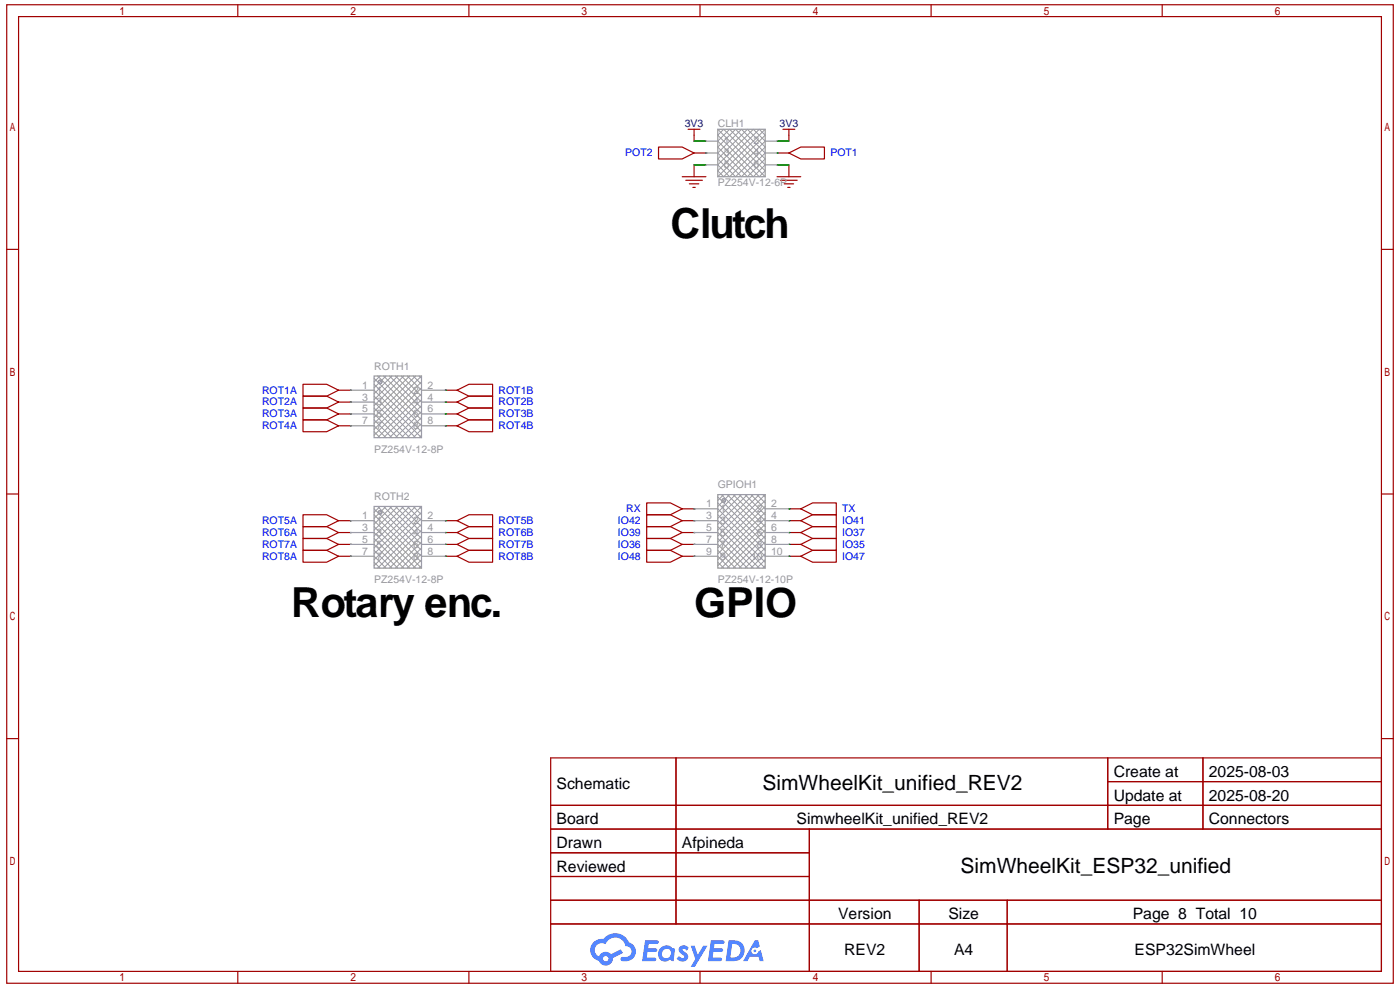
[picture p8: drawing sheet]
<svg xmlns="http://www.w3.org/2000/svg" width="297mm" height="210mm" viewBox="0 0 297 210" stroke-linecap="round" stroke-linejoin="round" font-family="sans-serif">
<g fill="none" stroke="#a10000" stroke-width=".25">
<path d="M1.4 1h294.4v207.5h-294.4zM3.9 3.5h289.3v202.5h-289.3zM50.5 1v2.5M99.5 1v2.5M148.6 1v2.5M197.6 1v2.5M246.7 1v2.5M1.4 52.9h2.5M293.2 52.9h2.6M1.4 104.8h2.5M293.2 104.8h2.6M1.4 156.7h2.5"/>
<path d="M293.2 156.7h2.6M116.9 160.7h176.3v45.3h-176.3zM116.9 170.8h176.3M116.9 175.8h176.3M143.5 160.7v35.3M171.8 175.8v30.2M235.1 160.7v15.1M235.1 165.8h58.1M255.4 160.7v15.1M116.9 180.9h54.9M116.9 190.9h176.3M116.9 185.9h54.9"/>
<path d="M116.9 196h176.3M195.1 190.9v15.1M213.8 190.9v15.1M50.5 206v2.5M99.5 206v2.5M148.6 206v2.5M197.6 206v2.5M246.7 206v2.5"/>
</g>
<g fill="#5487ff">
<path d="M144.4 200.8a1.29 1.29 0 0 1 1.8 .2l-.4 .7a.54 .54 0 0 0-.9-.3l.1 .2a1.27 1.27 0 0 1 .8 2 1.52 1.52 0 0 1-2.2-.3l.5-.6 .8 .5a.31 .31 0 0 0 .4-.3 .31 .31 0 0 0-.3-.3 1.11 1.11 0 0 1-.6-1.8z"/>
<path d="M146.6 200.6h.8l.7 1.9 1.2-1.9h.9l-2.7 4.5h-.9l1-1.7z"/>
<path d="M136.9 199.4h1.7a1.29 1.29 0 0 1 1.2 .2 .39 .39 0 0 1-.4 .6h-1.7l-.1 .9h1.6a.39 .39 0 0 1 .3 .5 .39 .39 0 0 1-.4 .3h-1.6l-.2 1.2h1.3a.45 .45 0 0 1 .5 .1 .45 .45 0 0 1 .2 .5l-.4 .2h-2.6z"/>
<path d="M150.9 199.4h1.6a1.31 1.31 0 0 1 1.3 .2 .39 .39 0 0 1-.4 .6h-1.7l-.2 .9h1.7a.39 .39 0 0 1 .3 .5 .39 .39 0 0 1-.4 .3h-1.7l-.1 1.2h1.3a.45 .45 0 0 1 .5 .1 .45 .45 0 0 1 .1 .5l-.3 .2h-2.6z"/>
<path d="M160.2 199.4h.7l.4 1.4-.6 .3a.75 .75 0 0 0-1.1 .3 .75 .75 0 0 0 .4 1 .75 .75 0 0 0 1-.6l.5-.3 .6 2.4h-.8l-.3-1h-1.8l-.5 1h-1z"/>
<path d="M154.7 199.4l-.7 4.5h1.5a2.25 2.25 0 0 0 2.6-2.3 2.25 2.25 0 0 0-2.7-2.2zM155.4 200.2a1.49 1.49 0 0 1 1.8 1.5 1.49 1.49 0 0 1-1.9 1.4h-.3z"/>
<path d="M140.1 201.2a1.57 1.57 0 0 0-.1 2.2 1.57 1.57 0 0 0 2.2 .1l.8 .4 .3-2.5-.2-.3h-.4a1.58 1.58 0 0 0-2.6 .1zM140.8 201.6a.97 .97 0 0 1 1.6 .4 .97 .97 0 0 1-1 1.2 .93 .93 0 0 1-.9-.6 .93 .93 0 0 1 .3-1z"/>
<path d="M126 199.8a2.34 2.34 0 0 0 1.1 4 1.53 1.53 0 0 0 1.8 1 1.53 1.53 0 0 0 1.2-1.6l2.1-1.1-.4-.8-2.1 1.1a1.56 1.56 0 0 0-2.6 .4 1.48 1.48 0 0 1-.7-2 1.48 1.48 0 0 1 2.2-.5 2.21 2.21 0 0 1 2.2-1.4 2.21 2.21 0 0 1 2 1.8 1.15 1.15 0 0 1 1.2 1 1.15 1.15 0 0 1-1 1.3h-.7a.46 .46 0 0 0-.6 .3 .46 .46 0 0 0 .4 .6 2.15 2.15 0 0 0 2.5-1 2.15 2.15 0 0 0-.3-2.6l-.8-.4a3.2 3.2 0 0 0-5.4-.8l-1.1 .1zM128 203.3a.6 .6 0 0 1 1.2 0 .6 .6 0 0 1-1.2 0z"/>
<circle cx="160.2" cy="201.7" r=".28"/>
</g>
<g fill="none" stroke="#a10000" stroke-width=".25">
<path d="M139.8 31.2h5l2.5 1.3-2.5 1.2h-5zM144.8 37.5h5M145.6 38.2h3.5M146.1 27.4h2.5M146.3 39h2M147.1 39.7h.5M147.3 32.5h2.5M147.3 27.4v2.5M147.3 35v2.5M164.9 32.5h2.6M164.9 37.5h5.1M165.7 38.2h3.5"/>
<path d="M166.2 27.4h2.5M166.5 39h2M167.2 39.7h.5M167.5 32.5l2.5-1.3h5v2.5h-5zM167.5 27.4v2.5M167.5 35v2.5M64.3 81.5h5l2.6 1.3-2.6 1.2h-5zM64.3 84h5l2.6 1.3-2.6 1.2h-5zM64.3 86.5h5l2.6 1.3-2.6 1.3h-5zM64.3 89.1h5l2.6 1.2-2.6 1.3h-5zM71.9 82.8h2.5M71.9 85.3h2.5"/>
<path d="M71.9 87.8h2.5M71.9 90.3h2.5M94.5 82.8h2.5M94.5 85.3h2.5M94.5 87.8h2.5M94.5 90.3h2.5M97 82.8l2.5-1.3h5.1v2.5h-5.1zM97 85.3l2.5-1.3h5.1v2.5h-5.1zM97 87.8l2.5-1.3h5.1v2.6h-5.1zM97 90.3l2.5-1.2h5.1v2.5h-5.1zM64.3 109.2h5l2.6 1.2-2.6 1.3h-5zM64.3 111.7h5l2.6 1.3-2.6 1.2h-5z"/>
<path d="M64.3 114.2h5l2.6 1.3-2.6 1.2h-5zM64.3 116.7h5l2.6 1.3-2.6 1.2h-5zM71.9 110.4h2.5M71.9 113h2.5M71.9 115.5h2.5M71.9 118h2.5M94.5 110.4h2.5M94.5 113h2.5M94.5 115.5h2.5M94.5 118h2.5M97 110.4l2.5-1.2h5.1v2.5h-5.1zM97 113l2.5-1.3h5.1v2.5h-5.1z"/>
<path d="M97 115.5l2.5-1.3h5.1v2.5h-5.1zM97 118l2.5-1.3h5.1v2.5h-5.1zM137.3 106.7h5l2.5 1.2-2.5 1.3h-5zM137.3 109.2h5l2.5 1.2-2.5 1.3h-5zM137.3 111.7h5l2.5 1.3-2.5 1.2h-5zM137.3 114.2h5l2.5 1.3-2.5 1.2h-5zM137.3 116.7h5l2.5 1.3-2.5 1.2h-5zM144.8 110.4h2.5M144.8 113h2.5M144.8 115.5h2.5M144.8 118h2.5M144.8 107.9h2.5"/>
<path d="M167.5 110.4h2.5M167.5 113h2.5M167.5 115.5h2.5M167.5 118h2.5M167.5 107.9h2.5M170 107.9l2.5-1.2h5v2.5h-5zM170 110.4l2.5-1.2h5v2.5h-5zM170 113l2.5-1.3h5v2.5h-5zM170 115.5l2.5-1.3h5v2.5h-5zM170 118l2.5-1.3h5v2.5h-5z"/>
</g>
<g fill="none" stroke="#008700" stroke-width=".25">
<path d="M147.3 29.9h2.5M147.3 35h2.5M149.8 32.5h.1M164.9 32.5h.1M164.9 29.9h2.6M164.9 35h2.6M74.4 82.8h.1M74.4 85.3h.1M74.4 87.8h.1M74.4 90.3h.1M94.5 82.8h.1M94.5 85.3h.1"/>
<path d="M94.5 87.8h.1M94.5 90.3h.1M74.4 110.4h.1M74.4 113h.1M74.4 115.5h.1M74.4 118h.1M94.5 110.4h.1M94.5 113h.1M94.5 115.5h.1M94.5 118h.1M147.3 107.9h.1M147.3 110.4h.1"/>
<path d="M147.3 113h.1M147.3 115.5h.1M147.3 118h.1M167.5 107.9h.1M167.5 110.4h.1M167.5 113h.1M167.5 115.5h.1M167.5 118h.1"/>
</g>
<g fill="none" stroke="#999" stroke-width=".21">
<path d="M152.4 28.7l1.2-1.3 8.8 8.8-1.2 1.3zM152.4 35l7.5-7.6 2.5 2.5-7.5 7.6zM152.4 27.4l10 10.1M154.9 27.4l7.5 7.6-2.5 2.5-7.5-7.6zM156.1 27.4l6.3 6.3-3.7 3.8-6.3-6.3zM157.4 27.4l5 5.1-5 5-5-5zM158.7 27.4l3.7 3.8-6.3 6.3-3.7-3.8zM161.2 27.4l1.2 1.3-8.8 8.8-1.2-1.3zM162.4 27.4l-10 10.1M80.2 79.7l9.3 9.4M80.7 79.7l-1.3 1.3M81.4 79.7l8.1 8.1"/>
<path d="M81.9 79.7l-2.5 2.6M82.7 79.7l6.8 6.8M83.2 79.7l-3.8 3.8M83.9 79.7l5.6 5.6M84.4 79.7l-5 5.1M85.2 79.7l4.3 4.3M85.7 79.7l-6.3 6.3M86.5 79.7l3 3.1M87 79.7l-7.6 7.6M87.7 79.7l1.8 1.8M88.2 79.7l-8.8 8.8M89 79.7l.5 .5"/>
<path d="M89.5 79.7l-10.1 10.1M79.4 91.6l1.3 1.2M79.4 90.3l2.5 2.5M79.4 89.1l3.8 3.7M79.4 87.8l5 5M79.4 86.5l6.3 6.3M79.4 85.3l7.6 7.5M79.4 84l8.8 8.8M79.4 82.8l10.1 10M79.4 81.5l10.1 10.1M79.4 80.2l10.1 10.1M80.8 80.7l.2 .1"/>
<path d="M81 81.2l-.2 .1M89.5 81l-10.1 10.1M89.5 82.3l-10.1 10M89.5 83.5l-9.3 9.3M89.5 84.8l-8.1 8M89.5 86l-6.8 6.8M89.5 87.3l-5.6 5.5M89.5 88.5l-4.3 4.3M89.5 89.8l-3 3M89.5 91.1l-1.8 1.7M89.5 92.3l-.5 .5M79.4 119.2l1.3 1.3"/>
<path d="M79.4 118l2.5 2.5M79.4 116.7l3.8 3.8M79.4 115.5l5 5M79.4 114.2l6.3 6.3M79.4 113l7.6 7.5M79.4 111.7l8.8 8.8M79.4 110.4l10.1 10.1M79.4 109.2l10.1 10M79.4 107.9l10.1 10.1M80.2 107.4l9.3 9.3M80.7 107.4l-1.3 1.3M80.8 108.3l.2 .2"/>
<path d="M81 108.8l-.2 .2M81.4 107.4l8.1 8.1M81.9 107.4l-2.5 2.5M82.7 107.4l6.8 6.8M83.2 107.4l-3.8 3.8M83.9 107.4l5.6 5.6M84.4 107.4l-5 5M85.2 107.4l4.3 4.3M85.7 107.4l-6.3 6.3M86.5 107.4l3 3M87 107.4l-7.6 7.6M87.7 107.4l1.8 1.8"/>
<path d="M88.2 107.4l-8.8 8.8M89 107.4l.5 .5M89.5 107.4l-10.1 10.1M89.5 108.7l-10.1 10M89.5 109.9l-10.1 10.1M89.5 111.2l-9.3 9.3M89.5 112.4l-8.1 8.1M89.5 113.7l-6.8 6.8M89.5 115l-5.6 5.5M89.5 116.2l-4.3 4.3M89.5 117.5l-3 3M89.5 118.7l-1.8 1.8"/>
<path d="M89.5 120l-.5 .5M152.4 119.2l1.2 1.3M152.4 118l2.5 2.5M152.4 116.7l3.7 3.8M152.4 115.5l5 5M152.4 114.2l6.3 6.3M152.4 113l7.5 7.5M152.4 111.7l8.8 8.8M152.4 110.4l10 10.1M152.4 109.2l10 10M152.4 107.9l10 10.1M152.4 106.7l10 10"/>
<path d="M152.4 105.4l10 10.1M153.1 104.9l9.3 9.3M153.6 104.9l-1.2 1.3M153.8 105.8l.2 .2M154 106.3l-.2 .2M154.4 104.9l8 8.1M154.9 104.9l-2.5 2.5M155.6 104.9l6.8 6.8M156.1 104.9l-3.7 3.8M156.9 104.9l5.5 5.5M157.4 104.9l-5 5M158.1 104.9l4.3 4.3"/>
<path d="M158.7 104.9l-6.3 6.3M159.4 104.9l3 3M159.9 104.9l-7.5 7.5M160.7 104.9l1.7 1.8M161.2 104.9l-8.8 8.8M161.9 104.9l.5 .5M162.4 104.9l-10 10.1M162.4 106.2l-10 10M162.4 107.4l-10 10.1M162.4 108.7l-10 10M162.4 109.9l-10 10.1M162.4 111.2l-9.3 9.3"/>
<path d="M162.4 112.4l-8 8.1M162.4 113.7l-6.8 6.8M162.4 115l-5.5 5.5M162.4 116.2l-4.3 4.3M162.4 117.5l-3 3M162.4 118.7l-1.7 1.8M162.4 120l-.5 .5"/>
</g>
<g fill="none" stroke="#999" stroke-width=".25">
<path d="M149.8 29.9h2.6M149.8 32.5h2.6M149.8 35h2.6M152.4 27.4h10v10.1h-10zM162.4 29.9h2.5M162.4 32.5h2.5M162.4 35h2.5M79.4 79.7h10.1v13.1h-10.1zM74.4 82.8h5M74.4 85.3h5M74.4 87.8h5M74.4 90.3h5"/>
<path d="M89.5 82.8h5M89.5 85.3h5M89.5 87.8h5M89.5 90.3h5M74.4 110.4h5M74.4 113h5M74.4 115.5h5M74.4 118h5M79.4 107.4h10.1v13.1h-10.1zM89.5 110.4h5M89.5 113h5M89.5 115.5h5"/>
<path d="M89.5 118h5M147.3 107.9h5.1M147.3 110.4h5.1M147.3 113h5.1M147.3 115.5h5.1M147.3 118h5.1M152.4 104.9h10v15.6h-10zM162.4 107.9h5.1M162.4 110.4h5.1M162.4 113h5.1M162.4 115.5h5.1M162.4 118h5.1"/>
<circle cx="80.7" cy="81" r=".38"/>
<circle cx="80.7" cy="108.7" r=".38"/>
<circle cx="153.6" cy="106.2" r=".38"/>
</g>
<g font-size="8.8">
<text x="142.3" y="50.5">Clutch</text>
<text x="61.8" y="131">Rotary enc.</text>
<text x="147.3" y="131">GPIO</text>
</g>
<g font-size="4.5">
<text x="161.8" y="167.6">SimWheelKit_unified_REV2</text>
<text x="203.9" y="185.2">SimWheelKit_ESP32_unified</text>
</g>
<g font-size="3.3">
<text x="118.2" y="167.3">Schematic</text>
<text x="236.4" y="164.8">Create at</text>
<text x="256.6" y="164.8">2025-08-03</text>
<text x="236.4" y="169.8">Update at</text>
<text x="256.6" y="169.8">2025-08-20</text>
<text x="118.2" y="174.8">Board</text>
<text x="118.2" y="179.8">Drawn</text>
<text x="144.8" y="179.8">Afpineda</text>
<text x="169.1" y="174.8">SimwheelKit_unified_REV2</text>
<text x="236.4" y="174.8">Page</text>
<text x="256.6" y="174.8">Connectors</text>
<text x="118.2" y="184.9">Reviewed</text>
<text x="177.9" y="194.9">Version</text>
<text x="201.3" y="194.9">Size</text>
<text x="240.5" y="194.9">Page 8 Total 10</text>
<text x="179.2" y="202.5">REV2</text>
<text x="202.5" y="202.5">A4</text>
<text x="240.8" y="202.5">ESP32SimWheel</text>
</g>
<g font-size="2.2" fill="#000080">
<text x="145.4" y="26.9">3V3</text>
<text x="165.5" y="26.9">3V3</text>
</g>
<g font-size="2.2" fill="#999">
<text x="152.4" y="26.9">CLH1</text>
<text x="153.6" y="30.6">1</text>
<text x="153.6" y="33.2">3</text>
<text x="153.6" y="35.7">5</text>
<text x="159.9" y="30.6">2</text>
<text x="159.9" y="33.2">4</text>
<text x="159.9" y="35.7">6</text>
<text x="152.4" y="39.5">PZ254V-12-6P</text>
<text x="76.9" y="82.5">1</text>
<text x="79.4" y="78.5">ROTH1</text>
<text x="79.9" y="83.5">1</text>
<text x="87.7" y="83.5">2</text>
<text x="90.7" y="82.5">2</text>
<text x="76.9" y="85">3</text>
<text x="76.9" y="87.5">5</text>
<text x="79.9" y="86">3</text>
<text x="79.9" y="88.5">5</text>
<text x="87.7" y="86">4</text>
<text x="87.7" y="88.5">6</text>
<text x="90.7" y="85">4</text>
<text x="90.7" y="87.5">6</text>
<text x="76.9" y="90">7</text>
<text x="79.9" y="91">7</text>
<text x="87.7" y="91">8</text>
<text x="90.7" y="90">8</text>
<text x="79.4" y="96.1">PZ254V-12-8P</text>
<text x="79.4" y="106.1">ROTH2</text>
<text x="149.9" y="107.6">1</text>
<text x="152.4" y="103.6">GPIOH1</text>
<text x="163.7" y="107.6">2</text>
<text x="76.9" y="110.1">1</text>
<text x="76.9" y="112.6">3</text>
<text x="79.9" y="111.1">1</text>
<text x="79.9" y="113.6">3</text>
<text x="87.7" y="111.1">2</text>
<text x="87.7" y="113.6">4</text>
<text x="90.7" y="110.1">2</text>
<text x="90.7" y="112.6">4</text>
<text x="149.9" y="110.1">3</text>
<text x="149.9" y="112.6">5</text>
<text x="152.9" y="108.6">1</text>
<text x="152.9" y="111.1">3</text>
<text x="152.9" y="113.6">5</text>
<text x="160.7" y="108.6">2</text>
<text x="160.7" y="111.1">4</text>
<text x="160.7" y="113.6">6</text>
<text x="163.7" y="110.1">4</text>
<text x="163.7" y="112.6">6</text>
<text x="76.9" y="115.2">5</text>
<text x="76.9" y="117.7">7</text>
<text x="79.9" y="116.2">5</text>
<text x="79.9" y="118.7">7</text>
<text x="87.7" y="116.2">6</text>
<text x="87.7" y="118.7">8</text>
<text x="90.7" y="115.2">6</text>
<text x="90.7" y="117.7">8</text>
<text x="149.9" y="115.2">7</text>
<text x="149.9" y="117.7">9</text>
<text x="152.9" y="116.2">7</text>
<text x="152.9" y="118.7">9</text>
<text x="159.4" y="118.7">10</text>
<text x="160.7" y="116.2">8</text>
<text x="163.7" y="115.2">8</text>
<text x="163.7" y="117.7">10</text>
<text x="79.4" y="123.7">PZ254V-12-8P</text>
<text x="152.4" y="123.7">PZ254V-12-10P</text>
</g>
<g font-size="2.2" fill="#00f">
<text x="132.7" y="33.2">POT2</text>
<text x="176.3" y="33.2">POT1</text>
<text x="55.6" y="83.5">ROT1A</text>
<text x="105.8" y="83.5">ROT1B</text>
<text x="55.6" y="86">ROT2A</text>
<text x="55.6" y="88.5">ROT3A</text>
<text x="105.8" y="86">ROT2B</text>
<text x="105.8" y="88.5">ROT3B</text>
<text x="55.6" y="91">ROT4A</text>
<text x="105.8" y="91">ROT4B</text>
<text x="55.6" y="111.2">ROT5A</text>
<text x="55.6" y="113.7">ROT6A</text>
<text x="105.8" y="111.2">ROT5B</text>
<text x="105.8" y="113.7">ROT6B</text>
<text x="131.2" y="111.2">IO42</text>
<text x="131.2" y="113.7">IO39</text>
<text x="132.9" y="108.6">RX</text>
<text x="178.8" y="108.6">TX</text>
<text x="178.8" y="111.2">IO41</text>
<text x="178.8" y="113.7">IO37</text>
<text x="55.6" y="116.2">ROT7A</text>
<text x="55.6" y="118.7">ROT8A</text>
<text x="105.8" y="116.2">ROT7B</text>
<text x="105.8" y="118.7">ROT8B</text>
<text x="131.2" y="116.2">IO36</text>
<text x="131.2" y="118.7">IO48</text>
<text x="178.8" y="116.2">IO35</text>
<text x="178.8" y="118.7">IO47</text>
</g>
</svg>
